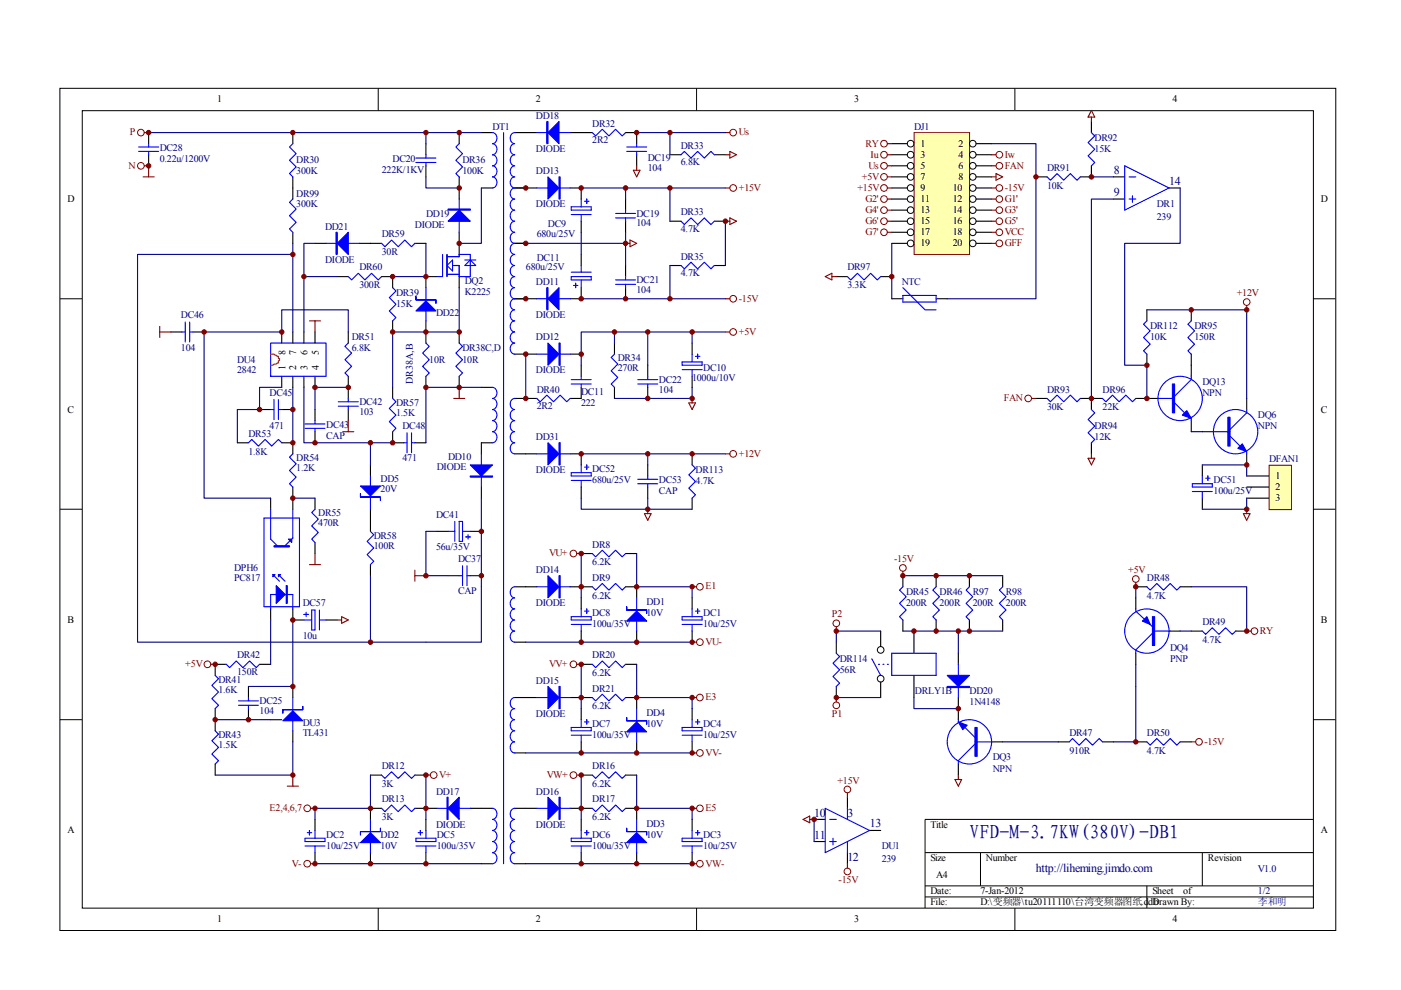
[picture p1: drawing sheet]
<svg xmlns="http://www.w3.org/2000/svg" width="297mm" height="210mm" viewBox="0 0 297 210" stroke-linecap="round" stroke-linejoin="round" font-family="sans-serif">
<g fill="none" stroke="#000" stroke-width=".21">
<path d="M12.7 18.7h270.5v178.6h-270.5zM80.2 18.7v4.7M147.7 18.7v4.7M215.2 18.7v4.7M17.4 23.5h261.1v169h-261.1zM12.7 63.3h4.7M278.4 63.3h4.7M12.7 108h4.7M278.4 108h4.7M12.7 152.6h4.7M278.4 152.6h4.7M278.4 173.7h-82.3v18.8"/>
<path d="M80.2 192.5v4.7M147.7 192.5v4.7M196.1 180.8h82.3M196.1 187.8h82.3M196.1 190.2h82.3M207.9 180.8v7M215.2 192.5v4.7M243.2 187.8v4.7M254.9 180.8v7"/>
</g>
<g fill="none" stroke="#000" stroke-width=".23">
<path d="M62.1 28.1v2.4M62.1 37.5v4.7M90.3 30.5v2.3M90.3 35.2v2.3M97.4 28.1v2.4M97.4 37.5v4.7M102.1 28.1h2.3M102.1 39.9h2.3M109.1 28.1h4.7M109.1 39.9h4.7M120.9 28.1h4.7M120.9 39.9h2.3v2.3"/>
<path d="M132.6 28.1h2.4v2.4M135 32.8v2.4M142 32.8h2.4M151.4 32.8h2.4M62.1 49.3v2.3M66.8 51.6h2.3M71.5 58.6h2.3M76.2 51.6h4.7M80.9 58.6h2.3v2.4M88 51.6h2.3M92.7 58.6h-2.4v2.4M97.4 49.3v4.6"/>
<path d="M97.4 58.6v2.4M109.1 51.6h2.4M123.2 46.9v2.4M123.2 53.9v2.4M132.6 42.2v2.4M132.6 46.9v2.4M132.6 56.3v2.3M142 56.3h2.4M142 46.9h2.4M151.4 56.3h2.4M151.4 46.9h2.4M36.2 70.4h2.4"/>
<path d="M40.9 70.4h2.4M59.7 70.4v2.3M59.7 79.8v2.3M62.1 70.4v2.3M62.1 79.8v2.3M64.4 70.4v2.3M64.4 79.8v2.3M66.8 70.4v2.3M66.8 79.8v2.3M73.8 70.4v2.3M73.8 79.8v4.7M83.2 68v2.4"/>
<path d="M90.3 68v4.7M90.3 79.8v2.3M97.4 70.4v2.3M97.4 79.8v2.3M109.1 63.3h4.7M109.1 75.1h4.7M120.9 75.1h2.3M123.2 61v2.3h-2.3M123.2 77.4v2.4M130.3 72.7v2.4M132.6 61v2.3M137.3 77.4v2.4"/>
<path d="M146.7 72.7v2.4M146.7 79.8v2.3M50.3 93.9h2.4M55 86.8h2.4M59.7 93.9h2.4v2.3M59.7 86.8h2.4M73.8 86.8v2.4M78.5 98.6v2.3M83.2 91.5v2.4h2.4M83.2 82.1v2.4M88 93.9h2.3M102.1 82.1h2.3"/>
<path d="M104.4 93.9h-2.3v2.3M111.5 84.5h2.3M123.2 82.1v2.4h-2.3M130.3 82.1v2.4M137.3 82.1v2.4M57.4 105.6v2.4M62.1 103.3v4.7M66.8 105.6v2.4M66.8 115v2.4M78.5 108v4.7M78.5 119.7v2.4M92.7 112.7h2.3"/>
<path d="M99.7 112.7h2.4M102.1 103.3v2.3M57.4 129.1v2.4M62.1 129.1v2.4M95 122.1h2.4M99.7 122.1h2.4M45.6 150.2v4.7M48 140.9h-2.4v2.3M52.7 145.5v2.4M52.7 150.2v2.4M55 140.9h2.4M57.4 152.6h2.3"/>
<path d="M62.1 145.5v2.4M62.1 154.9v2.4M45.6 162v2.3"/>
</g>
<g fill="none" stroke="#00f" stroke-width=".23">
<path d="M62.1 30.5l-.7 .7 1.4 1.4-1.4 1.4 1.4 1.4-1.4 1.4 .7 .7M88.2 33.5h4.2M88.2 34.5h4.2M90.3 32.8v.7M90.3 34.5v.7M97.4 30.5l-.7 .7 1.4 1.4-1.4 1.4 1.4 1.4-1.4 1.4 .7 .7M104.4 28.1a1.2 1.2 0 0 1 1 1.2 1.2 1.2 0 0 1-1 1.2 1.2 1.2 0 0 1 1 1.1 1.2 1.2 0 0 1-1 1.2 1.2 1.2 0 0 1 1 1.2 1.2 1.2 0 0 1-1 1.2 1.2 1.2 0 0 1 1 1.1 1.2 1.2 0 0 1-1 1.2 1.2 1.2 0 0 1 1 1.2 1.2 1.2 0 0 1-1 1.2M106.8 28.1v155M109.1 28.1a1.2 1.2 0 0 0-.9 1.2 1.2 1.2 0 0 0 .9 1.2 1.21 1.21 0 0 0-.9 1.1 1.21 1.21 0 0 0 .9 1.2 1.2 1.2 0 0 0-.9 1.2 1.2 1.2 0 0 0 .9 1.2 1.2 1.2 0 0 0-.9 1.1 1.2 1.2 0 0 0 .9 1.2 1.2 1.2 0 0 0-.9 1.2 1.2 1.2 0 0 0 .9 1.2 1.2 1.2 0 0 0-.9 1.1 1.2 1.2 0 0 0 .9 1.2 1.2 1.2 0 0 0-.9 1.2 1.2 1.2 0 0 0 .9 1.2 1.2 1.2 0 0 0-.9 1.1 1.2 1.2 0 0 0 .9 1.2 1.21 1.21 0 0 0-.9 1.2 1.21 1.21 0 0 0 .9 1.2 1.2 1.2 0 0 0-.9 1.1 1.2 1.2 0 0 0 .9 1.2 1.2 1.2 0 0 0-.9 1.2 1.2 1.2 0 0 0 .9 1.1 1.2 1.2 0 0 0-.9 1.2 1.2 1.2 0 0 0 .9 1.2 1.2 1.2 0 0 0-.9 1.2 1.2 1.2 0 0 0 .9 1.1 1.2 1.2 0 0 0-.9 1.2 1.2 1.2 0 0 0 .9 1.2 1.2 1.2 0 0 0-.9 1.2 1.2 1.2 0 0 0 .9 1.1 1.2 1.2 0 0 0-.9 1.2 1.2 1.2 0 0 0 .9 1.2M113.8 39.9h7.1M113.8 28.1h7.1M125.6 28.1l.7 .7 1.4-1.4 1.4 1.4 1.4-1.4 1.4 1.4 .7-.7"/>
<path d="M132.9 32.1h4.2M132.9 31.2h4.2M135 30.5v.7M135 32.1v.7M144.4 32.8l.7-.7 1.4 1.4 1.4-1.4 1.4 1.4 1.4-1.4 .7 .7M62.1 42.2l-.7 .7 1.4 1.4-1.4 1.4 1.4 1.4-1.4 1.4 .7 .8M69.1 51.6h7.1M73.8 58.6l.7 .7 1.5-1.4 1.4 1.4 1.4-1.4 1.4 1.4 .7-.7M80.9 51.6l.7 .7 1.4-1.4 1.4 1.4 1.4-1.4 1.4 1.4 .8-.7M93.8 53.9v4.7h-1.1M94.8 54.4h2.6v-.5h2.3v4.7h-2.3v-2.3h-1.5M94.8 53.9v4.7"/>
<path d="M94.8 58.2h2.6M94.8 56.3l1.1-1.2v2.4zM97.4 42.2v7.1M98.5 55.1h2.4M99.7 55.1l1.2 1.2h-2.4zM121.1 58.6h4.2v.7h-4.2zM121.1 43.9h4.2v.7h-4.2zM121.1 45.5h4.2M121.1 57.7h4.2M123.2 42.2v1.7M123.2 45.5v1.4M123.2 56.3v1.4"/>
<path d="M123.2 59.3v1.7M123.9 42.7h1M124.4 42.2v.9M130.5 59.3h4.2M130.5 46.2h4.2M130.5 45.3h4.2M132.6 44.6v.7M132.6 46.2v.7M132.6 58.6v.7M144.4 56.3l.7 .7 1.4-1.4 1.4 1.4 1.4-1.4 1.4 1.4 .7-.7M144.4 46.9l.7 .7 1.4-1.4 1.4 1.4 1.4-1.4 1.4 1.4 .7-.7M38.6 70.4h.7"/>
<path d="M39.3 68.3v4.2M40.2 70.4h.7M40.2 68.3v4.2M57.4 72.7h11.7v7.1h-11.7zM73.8 72.7l-.7 .7 1.4 1.5-1.4 1.4 1.4 1.4-1.4 1.4 .7 .7M83.2 61l.8 .7-1.5 1.4 1.5 1.4-1.5 1.4 1.5 1.4-.8 .7M90.3 72.7l.7 .7-1.4 1.5 1.4 1.4-1.4 1.4 1.4 1.4-.7 .7M90.3 61v7M97.4 72.7l.7 .7-1.4 1.5 1.4 1.4-1.4 1.4 1.4 1.4-.7 .7M109.1 65.7a1.2 1.2 0 0 0-.9 1.2 1.2 1.2 0 0 0 .9 1.1 1.2 1.2 0 0 0-.9 1.2 1.2 1.2 0 0 0 .9 1.2 1.2 1.2 0 0 0-.9 1.2 1.2 1.2 0 0 0 .9 1.1 1.2 1.2 0 0 0-.9 1.2 1.2 1.2 0 0 0 .9 1.2M113.8 63.3h7.1M113.8 75.1h7.1"/>
<path d="M121.6 60.5h.9M122.1 60.1v.9M123.2 79.8v.7M130.3 75.1l-.7 .7 1.4 1.4-1.4 1.4 1.4 1.4-1.4 1.4 .7 .7M130.5 60.3h4.2M132.6 60.3v.7M137.3 79.8v.7M144.6 76.7h4.3v.7h-4.3zM144.6 78.4h4.3M146.7 75.1v1.6M146.7 78.4v1.4M147.4 75.6h1"/>
<path d="M147.9 75.1v.9M52.7 93.9l.7-.7 1.4 1.4 1.4-1.4 1.4 1.4 1.4-1.4 .7 .7M57.4 86.8h.7M58.1 84.7v4.2M59 86.8h.7M59 84.7v4.2M62.1 96.2l-.7 .7 1.4 1.4-1.4 1.4 1.4 1.5-1.4 1.4 .7 .7M71.7 85.2h4.3M71.7 86.1h4.3M73.8 84.5v.7M73.8 86.1v.7M83.2 84.5l.8 .7-1.5 1.4 1.5 1.4-1.5 1.4 1.5 1.4-.8 .7"/>
<path d="M85.6 93.9h.7M86.3 91.8v4.2M87.2 93.9h.8M87.2 91.8v4.2M102.1 96.2v7.1M104.4 82.1a1.2 1.2 0 0 1 1 1.2 1.2 1.2 0 0 1-1 1.2 1.2 1.2 0 0 1 1 1.2 1.2 1.2 0 0 1-1 1.1 1.2 1.2 0 0 1 1 1.2 1.2 1.2 0 0 1-1 1.2 1.2 1.2 0 0 1 1 1.2 1.2 1.2 0 0 1-1 1.1 1.2 1.2 0 0 1 1 1.2 1.2 1.2 0 0 1-1 1.2M113.8 84.5l.7 .7 1.4-1.4 1.4 1.4 1.5-1.4 1.4 1.4 .7-.7M121.1 81.4h4.2M121.1 80.5h4.2M123.2 81.4v.7M135.2 81.4h4.3M135.2 80.5h4.3"/>
<path d="M137.3 81.4v.7M56 109.8h7.5v18.8h-7.5zM57.4 108v6.3l1.4 1.4M62.1 108v6.1l-1.7 1.6M66.8 108l-.7 .7 1.4 1.4-1.4 1.4 1.4 1.4-1.4 1.4 .7 .7M78.5 112.7l.8 .7-1.5 1.4 1.5 1.4-1.5 1.4 1.5 1.4-.8 .7M78.5 100.9v7.1M95 112.7h1.4M96.4 110.6v4.2M97.4 110.6h.7v4.2h-.7zM98.1 112.7h1.6M98.1 119.9v4.3"/>
<path d="M98.8 113.8h.9M99 119.9v4.3M99.2 113.4v.9M57.4 129.1v-3h4.7v3M57.9 121.8l1.4 1.4M59 121.8l1.4 1.4M97.4 122.1h.7M99 122.1h.7M45.6 143.2l.7 .7-1.4 1.4 1.4 1.4-1.4 1.4 1.4 1.4-.7 .7M45.6 154.9l.7 .7-1.4 1.5 1.4 1.4-1.4 1.4 1.4 1.4-.7 .7M48 140.9l.7 .7 1.4-1.5 1.4 1.5 1.4-1.5 1.4 1.5 .7-.7M50.6 148.6h4.2"/>
<path d="M50.6 149.5h4.2M52.7 147.9v.7M52.7 149.5v.7M62.1 147.9v7"/>
</g>
<path d="M57.4 75.1h.7l.5 .2 .2 .3h.2v.4h.3v.5h-.3v.5l-.4 .2h-.5l-.2 .2h-.5" fill="none" stroke="#f00" stroke-width=".23"/>
<g fill="#00f" stroke="#00f" stroke-width=".23">
<path d="M71.5 51.6l2.3-2.3v4.6z"/>
<path d="M95 46.9l2.4-2.3 2.3 2.3z"/>
<path d="M88.2 65.9l2.1-2.1 2.1 2.1z"/>
<path d="M58.6 124.2l1.8 1.9-1.8 1.8z"/>
<path d="M57.9 121.8h.4l-.4 .5z"/>
<path d="M59 121.8h.5l-.5 .5z"/>
<path d="M61.1 114.3h.7v.7z"/>
<path d="M76.4 103h4.3l-2.2 2.1z"/>
<path d="M99.7 98.6h4.7l-2.3 2.3z"/>
<path d="M60 152.8l2.1-2.1 2.1 2.1z"/>
<path d="M116.2 37.5l2.3 2.4-2.3 2.3z"/>
<path d="M116.2 63.3l2.3-2.3v4.7z"/>
<path d="M116.2 72.7l2.3 2.4-2.3 2.3z"/>
<path d="M116.2 28.1l2.3-2.3v4.7z"/>
<path d="M71.3 49.3h.2v4.6h-.2z" fill-rule="evenodd"/>
<path d="M95 44.3h4.7v.3h-4.7z" fill-rule="evenodd"/>
<path d="M88.2 62.9v.7h4.2v.7v-.7h-4.2z" fill-rule="evenodd"/>
<path d="M60.7 124.2h.2v3.7h-.2z" fill-rule="evenodd"/>
<path d="M58.1 115.7h3.3v.3h-3.3z" fill-rule="evenodd"/>
<path d="M76.4 104.7v.7h4.3v.7v-.7h-4.3z" fill-rule="evenodd"/>
<path d="M99.7 100.9h4.7v.3h-4.7z" fill-rule="evenodd"/>
<path d="M60 150.5v.7v-.7h4.2v-.7v.7z" fill-rule="evenodd"/>
<path d="M118.5 37.5h.3v4.7h-.3z" fill-rule="evenodd"/>
<path d="M115.9 61h.3v4.7h-.3z" fill-rule="evenodd"/>
<path d="M118.5 72.7h.3v4.7h-.3z" fill-rule="evenodd"/>
<path d="M115.9 25.8h.3v4.7h-.3z" fill-rule="evenodd"/>
</g>
<g fill="none" stroke="#800000" stroke-width=".21">
<circle cx="29.9" cy="35.2" r=".71"/>
<circle cx="29.9" cy="28.1" r=".7"/>
<circle cx="155.4" cy="39.9" r=".71"/>
<circle cx="155.4" cy="28.1" r=".71"/>
<circle cx="155.4" cy="63.3" r=".71"/>
<circle cx="155.4" cy="70.4" r=".71"/>
<circle cx="44" cy="140.8" r=".71"/>
</g>
<g fill="none" stroke="#800000" stroke-width=".23">
<path d="M30.3 37.5h2.4M30.6 28.1h.9M30.6 35.2h.9v2.3M134.3 36.1h1.4l-.7 1.4zM135 35.2v.9M153.8 28.1h.9M153.8 39.9h.9M153.8 32.8h.9M154.7 32.1l1.5 .7-1.5 .7zM132.6 51.6h1M133.6 50.9l1.4 .7-1.4 .7zM153.8 46.9h.9"/>
<path d="M154.7 46.2l1.5 .7-1.5 .7zM33.9 69.2v2.4M33.9 70.4h2.3M65.6 68h2.4M66.8 68v2.4M153.8 70.4h.9M153.8 63.3h.9M72.7 91.5h2.3M73.8 89.2v2.3M96.2 84.5h2.3M97.4 82.1v2.4M146 85.4h1.4l-.7 1.4z"/>
<path d="M146.7 84.5v.9M65.6 119.7h2.4M66.8 117.4v2.3M88 120.9v2.3M88 122.1h2.3M44.7 140.9h.9M60.9 166.7h2.4M62.1 164.3v2.4"/>
</g>
<g fill="none" stroke="#000080" stroke-width=".23">
<path d="M31.5 28.1h70.6M90.3 37.5v2.4h7.1M90.3 28.1v2.4M102.1 39.9v11.7h-4.7M123.2 39.9h30.6M132.6 39.9v2.3M135 28.1h18.8M142 28.1v4.7M142 39.9v7M62.1 53.9h-32.9v82.3h61.1M62.1 51.6v18.8M64.4 58.6h7.1"/>
<path d="M66.8 51.6h-2.4v18.8M90.3 51.6v7h-7.1M123.2 49.3v4.6M132.6 49.3v2.3h-21.1M132.6 51.6v4.7M142 56.3v7h-18.8M153.8 46.9v9.4M73.8 70.4v-4.7h-14.1v4.7h-16.4v35.2h14.1M97.4 61v9.4h-14.2v11.7M130.3 70.4v2.3M137.3 70.4v7M142 63.3h11.8"/>
<path d="M153.8 70.4h-30.6v4.7M59.7 82.1h-4.7v4.7h-4.7M62.1 82.1v11.8M64.4 82.1v11.8h18.8M66.8 82.1h7M78.5 93.9v4.7M102.1 82.1h-11.8v11.8M62.1 105.6h4.7M92.7 112.7h-2.4v9.4h4.7M102.1 105.6v18.8M57.4 131.5v9.4M62.1 131.5v14h-9.4"/>
<path d="M78.5 122.1v14.1M45.6 152.6h11.8M62.1 157.3v7h-16.5"/>
</g>
<g fill="#800000" stroke="#800000" stroke-width=".21">
<circle cx="62.1" cy="28.1" r=".47"/>
<circle cx="97.4" cy="51.6" r=".47"/>
<circle cx="90.3" cy="28.1" r=".47"/>
<circle cx="64.4" cy="58.6" r=".47"/>
<circle cx="90.3" cy="58.6" r=".47"/>
<circle cx="83.2" cy="58.6" r=".47"/>
<circle cx="90.3" cy="70.4" r=".47"/>
<circle cx="97.4" cy="70.4" r=".47"/>
<circle cx="62.1" cy="86.8" r=".47"/>
<circle cx="55" cy="86.8" r=".47"/>
<circle cx="62.1" cy="93.9" r=".47"/>
<circle cx="73.8" cy="82.1" r=".47"/>
<circle cx="59.7" cy="70.4" r=".47"/>
<circle cx="83.2" cy="70.4" r=".47"/>
<circle cx="83.2" cy="93.9" r=".47"/>
<circle cx="78.5" cy="93.9" r=".47"/>
<circle cx="102.1" cy="112.7" r=".47"/>
<circle cx="102.1" cy="122.1" r=".47"/>
<circle cx="90.3" cy="82.1" r=".47"/>
<circle cx="97.4" cy="82.1" r=".47"/>
<circle cx="62.1" cy="105.6" r=".47"/>
<circle cx="62.1" cy="53.9" r=".47"/>
<circle cx="78.5" cy="136.2" r=".47"/>
<circle cx="45.6" cy="140.8" r=".47"/>
<circle cx="62.1" cy="145.5" r=".47"/>
<circle cx="45.6" cy="152.6" r=".47"/>
<circle cx="52.7" cy="152.6" r=".47"/>
<circle cx="62.1" cy="164.3" r=".47"/>
<circle cx="111.5" cy="39.9" r=".47"/>
<circle cx="111.5" cy="63.3" r=".47"/>
<circle cx="135" cy="28.1" r=".47"/>
<circle cx="142" cy="28.1" r=".47"/>
<circle cx="130.3" cy="70.4" r=".47"/>
<circle cx="137.3" cy="70.4" r=".47"/>
<circle cx="123.2" cy="63.3" r=".47"/>
<circle cx="132.6" cy="63.3" r=".47"/>
<circle cx="123.2" cy="39.9" r=".47"/>
<circle cx="142" cy="39.9" r=".47"/>
<circle cx="142" cy="63.3" r=".47"/>
<circle cx="111.5" cy="51.6" r=".47"/>
<circle cx="132.6" cy="39.9" r=".47"/>
<circle cx="132.6" cy="51.6" r=".47"/>
<circle cx="153.8" cy="46.9" r=".47"/>
</g>
<path d="M193.9 28.2h11.7v25.7h-11.7z" fill="#ffffb0"/>
<g fill="none" stroke="#800000" stroke-width=".21">
<path d="M193.8 28.1h11.8v25.8h-11.8z"/>
<circle cx="187.4" cy="35.2" r=".71"/>
<circle cx="187.4" cy="32.8" r=".71"/>
<circle cx="187.4" cy="30.5" r=".7"/>
<circle cx="187.4" cy="37.5" r=".7"/>
<circle cx="187.4" cy="39.9" r=".7"/>
<circle cx="211.9" cy="32.8" r=".71"/>
<circle cx="211.9" cy="35.2" r=".71"/>
<circle cx="211.9" cy="39.9" r=".7"/>
<circle cx="187.4" cy="49.2" r=".71"/>
<circle cx="187.4" cy="44.6" r=".7"/>
<circle cx="187.4" cy="46.9" r=".7"/>
<circle cx="187.4" cy="42.2" r=".7"/>
<circle cx="211.9" cy="49.2" r=".71"/>
<circle cx="211.9" cy="51.6" r=".71"/>
<circle cx="211.9" cy="44.6" r=".7"/>
<circle cx="211.9" cy="46.9" r=".7"/>
<circle cx="211.9" cy="42.2" r=".7"/>
<circle cx="155.4" cy="96.2" r=".71"/>
<circle cx="121.6" cy="117.4" r=".7"/>
<circle cx="148.4" cy="124.4" r=".7"/>
<circle cx="148.4" cy="136.2" r=".7"/>
<circle cx="177.3" cy="132.2" r=".71"/>
<circle cx="191.4" cy="120.4" r=".71"/>
<circle cx="240.8" cy="122.8" r=".7"/>
<circle cx="266" cy="133.8" r=".7"/>
<circle cx="121.6" cy="140.8" r=".71"/>
<circle cx="148.4" cy="159.6" r=".71"/>
<circle cx="148.4" cy="147.9" r=".7"/>
<circle cx="177.3" cy="149.5" r=".7"/>
<circle cx="254.2" cy="157.3" r=".71"/>
<circle cx="65.1" cy="171.4" r=".7"/>
<circle cx="92" cy="164.3" r=".71"/>
<circle cx="121.6" cy="164.3" r=".7"/>
<circle cx="148.4" cy="171.4" r=".7"/>
<circle cx="179.7" cy="167.4" r=".71"/>
<circle cx="65.1" cy="183.1" r=".7"/>
<circle cx="148.4" cy="183.1" r=".7"/>
<circle cx="179.7" cy="184.8" r=".71"/>
</g>
<g fill="none" stroke="#000" stroke-width=".21">
<circle cx="193.1" cy="35.2" r=".71"/>
<circle cx="193.1" cy="32.8" r=".71"/>
<circle cx="193.1" cy="39.9" r=".71"/>
<circle cx="193.1" cy="30.5" r=".71"/>
<circle cx="193.1" cy="37.5" r=".71"/>
<circle cx="206.2" cy="35.2" r=".71"/>
<circle cx="206.2" cy="32.8" r=".71"/>
<circle cx="206.2" cy="30.5" r=".71"/>
<circle cx="206.2" cy="39.9" r=".71"/>
<circle cx="206.2" cy="37.5" r=".71"/>
<circle cx="193.1" cy="49.2" r=".71"/>
<circle cx="193.1" cy="51.6" r=".71"/>
<circle cx="193.1" cy="44.6" r=".71"/>
<circle cx="193.1" cy="46.9" r=".71"/>
<circle cx="193.1" cy="42.2" r=".71"/>
<circle cx="206.2" cy="49.2" r=".71"/>
<circle cx="206.2" cy="51.6" r=".71"/>
<circle cx="206.2" cy="44.6" r=".71"/>
<circle cx="206.2" cy="46.9" r=".71"/>
<circle cx="206.2" cy="42.2" r=".71"/>
<circle cx="186.7" cy="137.8" r=".71"/>
<circle cx="186.7" cy="143.9" r=".71"/>
</g>
<g fill="none" stroke="#000" stroke-width=".23">
<path d="M31.5 28.1v2.4M31.5 32.8v2.4M189.1 30.5h3.3M189.1 32.8h3.3M189.1 35.2h3.3M189.1 37.5h3.3M189.1 39.9h3.3M206.9 30.5h3.3M206.9 32.8h3.3M206.9 35.2h3.3M206.9 37.5h3.3M206.9 39.9h3.3"/>
<path d="M219.6 37.5h2.4M231.4 35.2v2.3h-2.4M231.4 25.8v2.3M236.1 37.5h2.4M247.9 39.9h2.3M177.3 58.6h2.4M186.7 58.6h2.4M189.1 42.2h3.3M189.1 44.6h3.3M189.1 46.9h3.3M189.1 49.3h3.3M189.1 51.6h3.3"/>
<path d="M206.9 42.2h3.3M206.9 44.6h3.3M206.9 46.9h3.3M206.9 49.3h3.3M206.9 51.6h3.3M236.1 42.2h2.4M189.1 63.3h2.3M198.5 63.3h2.3M109.1 96.2h4.7M109.1 84.5h2.4M120.9 96.2h2.3v2.4M123.2 117.4h2.4"/>
<path d="M123.2 103.3v2.3M132.6 117.4h2.4M62.1 131.5h2.3M69.1 131.5h2.4M109.1 124.4h4.7M109.1 136.2h2.4M120.9 124.4h4.7M123.2 126.8v2.3M123.2 133.8v2.4M132.6 124.4h2.4v2.4M135 133.8v2.4M146.7 126.8v2.3"/>
<path d="M146.7 133.8v2.4M177.3 136.2v2.3M186.7 133.8v3.3M191.4 122.1v2.3M191.4 131.5v2.3M193.8 133.8v4.7M198.5 122.1v2.3M198.5 131.5v2.3M203.2 138.5v2.4M205.5 122.1v2.3M205.5 131.5v2.3M212.6 122.1v2.3"/>
<path d="M212.6 131.5v2.3M240.8 124.4h2.4M240.8 126.8v2.3M240.8 138.5v2.4M247.9 133.8h2.3M250.2 124.4h2.4M252.6 133.8h2.3M262 133.8h2.3M109.1 159.6h2.4M109.1 147.9h4.7M120.9 147.9h4.7M123.2 150.2v2.4"/>
<path d="M123.2 157.3v2.3M123.2 140.9h2.4M132.6 147.9h2.4v2.3M132.6 140.9h2.4M135 157.3v2.3M146.7 150.2v2.4M146.7 157.3v2.3M177.3 145.5v2.4M186.7 144.6v3.3M193.8 143.2v4.7M203.2 147.9v4.7M210.2 157.3h2.4"/>
<path d="M224.3 157.3h2.4M233.8 157.3h2.3M240.8 157.3h2.4M250.2 157.3h2.4M66.8 173.7v2.4M78.5 164.3h2.4M80.9 171.4h-2.4v2.3M88 171.4h4.7M88 164.3h2.3M90.3 173.7v2.4M99.7 171.4h4.7M109.1 171.4h4.7"/>
<path d="M120.9 171.4h4.7M123.2 173.7v2.4M123.2 164.3h2.4M132.6 171.4h2.4v2.3M132.6 164.3h2.4M146.7 173.7v2.4M172.6 173.7h2.4M172.6 178.4h2.4M179.7 169v2.4M184.4 176.1h2.3M203.2 162v2.3M66.8 180.8v2.3"/>
<path d="M78.5 180.8v2.3M90.3 180.8v2.3M102.1 183.1h2.3M109.1 183.1h2.4M123.2 180.8v2.3M135 180.8v2.3M146.7 180.8v2.3M179.7 180.8v2.3"/>
</g>
<g fill="none" stroke="#800000" stroke-width=".23">
<path d="M188.1 37.5h1M188.1 39.9h1M188.1 35.2h1M188.1 32.8h1M188.1 30.5h1M210.2 37.5h1M210.2 39.9h1M210.2 35.2h1M210.2 32.8h1M211.2 36.8l1.4 .7-1.4 .7zM231.4 23.4l.7 1.4h-1.4zM231.4 24.8v1"/>
<path d="M175 58.6l1.4-.7v1.4zM176.4 58.6h.9M188.1 49.3h1M188.1 46.9h1M188.1 44.6h1M188.1 42.2h1M210.2 49.3h1M210.2 46.9h1M210.2 44.6h1M210.2 42.2h1M210.2 51.6h1M153.8 96.2h.9"/>
<path d="M122.3 117.4h.9M136.6 108.9h1.4l-.7 1.4zM137.3 108v.9M71.5 131.5h.9M72.4 130.8l1.4 .7-1.4 .7zM146.7 136.2h1M146.7 124.4h1M177.3 132.9v.9M191.4 121.1v1M240.8 123.5v.9M264.3 133.8h1M122.3 140.9h.9"/>
<path d="M146.7 159.6h1M146.7 147.9h1M177.3 147.9v.9M252.6 157.3h.9M65.8 171.4h1M90.3 164.3h.9M122.3 164.3h.9M146.7 171.4h1M170.3 173.7l1.4-.7v1.4zM171.7 173.7h.9M179.7 168.1v.9M202.5 165.3h1.4l-.7 1.4z"/>
<path d="M203.2 164.3v1M65.8 183.1h1M146.7 183.1h1M179.7 183.1v1"/>
</g>
<g fill="none" stroke="#00f" stroke-width=".23">
<path d="M29.4 32.1h4.2M29.4 31.2h4.2M31.5 30.5v.7M31.5 32.1v.7M222 37.5l.7 .7 1.4-1.4 1.4 1.4 1.4-1.4 1.4 1.4 .7-.7M231.4 28.1l.7 .7-1.4 1.4 1.4 1.4-1.4 1.4 1.4 1.5-.7 .7M238.5 35.2l9.4 4.7-9.4 4.7zM239.4 37.5h1.4M179.7 58.6l.7 .7 1.4-1.4 1.4 1.4 1.4-1.4 1.4 1.4 .7-.7M239.4 42.2h1.4M240.1 41.5v1.4M191.4 61l4.7 4.7h2.4"/>
<path d="M191.4 62.6h7.1v1.4h-7.1zM109.1 84.5a1.2 1.2 0 0 0-.9 1.2 1.2 1.2 0 0 0 .9 1.1 1.2 1.2 0 0 0-.9 1.2 1.2 1.2 0 0 0 .9 1.2 1.2 1.2 0 0 0-.9 1.2 1.2 1.2 0 0 0 .9 1.1 1.2 1.2 0 0 0-.9 1.2 1.2 1.2 0 0 0 .9 1.2 1.2 1.2 0 0 0-.9 1.2 1.2 1.2 0 0 0 .9 1.1M113.8 96.2h7.1M123.2 98.6v1.6M123.9 99h1M124.4 98.6v.9M121.1 100.2h4.2v.7h-4.2zM121.1 101.9h4.2M123.2 101.9v1.4M125.6 117.4l.7 .7 1.4-1.4 1.4 1.4 1.4-1.4 1.4 1.4 .7-.7M64.4 130.3h1M64.4 131.5h1.7"/>
<path d="M64.9 129.8v1M66.1 129.3h.7v4.3h-.7zM67.7 131.5h1.4M67.7 129.3v4.3M109.1 126.8a1.2 1.2 0 0 0-.9 1.1 1.2 1.2 0 0 0 .9 1.2 1.2 1.2 0 0 0-.9 1.2 1.2 1.2 0 0 0 .9 1.2 1.2 1.2 0 0 0-.9 1.1 1.2 1.2 0 0 0 .9 1.2 1.2 1.2 0 0 0-.9 1.2 1.2 1.2 0 0 0 .9 1.2M109.1 124.4a1.2 1.2 0 0 0-.9 1.2 1.2 1.2 0 0 0 .9 1.2M113.8 124.4h7.1M121.1 130.8h4.2v.7h-4.2zM121.1 132.4h4.2M123.2 129.1v1.7M123.2 132.4v1.4M123.9 129.6h1"/>
<path d="M124.4 129.1v.9M125.6 124.4l.7 .7 1.4-1.4 1.4 1.4 1.4-1.4 1.4 1.4 .7-.7M135 126.8v7M144.6 130.8h4.3v.7h-4.3zM144.6 132.4h4.3M146.7 129.1v1.7M146.7 132.4v1.4M147.4 129.6h1M147.9 129.1v.9M177.3 138.5l.7 .7-1.4 1.4 1.4 1.4-1.4 1.4 1.4 1.4-.7 .7M184.8 139.7l1.9 3.5M189.1 138.5h9.4v4.7h-9.4z"/>
<path d="M191.4 124.4l-.7 .7 1.4 1.4-1.4 1.4 1.4 1.4-1.4 1.5 .7 .7M198.5 124.4l-.7 .7 1.4 1.4-1.4 1.4 1.4 1.4-1.4 1.5 .7 .7M205.5 124.4l-.7 .7 1.4 1.4-1.4 1.4 1.4 1.4-1.4 1.5 .7 .7M212.6 124.4l-.7 .7 1.4 1.4-1.4 1.4 1.4 1.4-1.4 1.5 .7 .7M240.8 129.1v.5l3.5 3.3M243.2 124.4l.7 .7 1.4-1.4 1.4 1.4 1.4-1.4 1.4 1.4 .7-.7M244.3 134.3l-3.5 3.5v.7M244.8 133.8h3.3M254.9 133.8l.7 .7 1.4-1.4 1.4 1.4 1.5-1.4 1.4 1.4 .7-.7M109.1 147.9a1.2 1.2 0 0 0-.9 1.2 1.2 1.2 0 0 0 .9 1.1 1.2 1.2 0 0 0-.9 1.2 1.2 1.2 0 0 0 .9 1.2 1.2 1.2 0 0 0-.9 1.2 1.2 1.2 0 0 0 .9 1.1 1.21 1.21 0 0 0-.9 1.2 1.21 1.21 0 0 0 .9 1.2 1.2 1.2 0 0 0-.9 1.2 1.2 1.2 0 0 0 .9 1.1M113.8 147.9h7.1M121.1 154.2h4.2v.7h-4.2z"/>
<path d="M121.1 155.9h4.2M123.2 152.6v1.6M123.2 155.9v1.4M123.9 153.1h1M124.4 152.6v.9M125.6 140.9l.7 .7 1.4-1.5 1.4 1.5 1.4-1.5 1.4 1.5 .7-.7M125.6 147.9l.7 .7 1.4-1.4 1.4 1.4 1.4-1.4 1.4 1.4 .7-.7M135 150.2v7.1M144.6 154.2h4.3v.7h-4.3zM144.6 155.9h4.3M146.7 152.6v1.6M146.7 155.9v1.4"/>
<path d="M147.4 153.1h1M147.9 152.6v.9M186.3 140.9h.2M187.2 140.9h.2M188.1 140.9h.3M203.2 140.9v7M203.2 152.6v.5M204.6 154.2l2.1 2.2M206.7 157.8l-3.5 3.5v.7M206.7 157.3h3.5M226.7 157.3l.7-.7 1.4 1.4 1.4-1.4 1.4 1.4 1.4-1.4 .8 .7M243.2 157.3l.7 .7 1.4-1.4 1.4 1.4 1.4-1.4 1.4 1.4 .7-.7"/>
<path d="M64.7 179.4h4.2M64.7 177.7h4.2v.7h-4.2zM65.1 176.5h1M65.6 176.1v.9M66.8 176.1v1.6M66.8 179.4v1.4M78.5 173.7v7.1M80.9 164.3l.7 .7 1.4-1.4 1.4 1.4 1.4-1.4 1.4 1.4 .8-.7M80.9 171.4l.7 .7 1.4-1.4 1.4 1.4 1.4-1.4 1.4 1.4 .8-.7M88.2 179.4h4.2M88.2 177.7h4.2v.7h-4.2zM88.7 176.5h.9"/>
<path d="M89.1 176.1v.9M90.3 176.1v1.6M90.3 179.4v1.4M92.7 171.4h7M104.4 171.4a1.21 1.21 0 0 1 1 1.2 1.21 1.21 0 0 1-1 1.1 1.2 1.2 0 0 1 1 1.2 1.2 1.2 0 0 1-1 1.2 1.2 1.2 0 0 1 1 1.2 1.2 1.2 0 0 1-1 1.1 1.2 1.2 0 0 1 1 1.2 1.2 1.2 0 0 1-1 1.2 1.2 1.2 0 0 1 1 1.2 1.2 1.2 0 0 1-1 1.1M109.1 171.4a1.21 1.21 0 0 0-.9 1.2 1.21 1.21 0 0 0 .9 1.1 1.2 1.2 0 0 0-.9 1.2 1.2 1.2 0 0 0 .9 1.2 1.2 1.2 0 0 0-.9 1.2 1.2 1.2 0 0 0 .9 1.1 1.2 1.2 0 0 0-.9 1.2 1.2 1.2 0 0 0 .9 1.2 1.2 1.2 0 0 0-.9 1.2 1.2 1.2 0 0 0 .9 1.1M113.8 171.4h7.1M121.1 177.7h4.2v.7h-4.2zM121.1 179.4h4.2M123.2 176.1v1.6M123.2 179.4v1.4M123.9 176.5h1"/>
<path d="M124.4 176.1v.9M125.6 164.3l.7 .7 1.4-1.4 1.4 1.4 1.4-1.4 1.4 1.4 .7-.7M125.6 171.4l.7 .7 1.4-1.4 1.4 1.4 1.4-1.4 1.4 1.4 .7-.7M135 173.7v7.1M144.6 177.7h4.3v.7h-4.3zM144.6 179.4h4.3M146.7 176.1v1.6M146.7 179.4v1.4M147.4 176.5h1M147.9 176.1v.9M175 171.4l9.4 4.7-9.4 4.7zM175.9 178.4h1.4"/>
<path d="M175.9 173.7h1.4M176.6 177.7v1.4M179.7 171.4v2.3M179.7 178.4v2.4"/>
<circle cx="243.2" cy="133.8" r="4.7"/>
<circle cx="205.5" cy="157.3" r="4.7"/>
</g>
<g fill="#00f" stroke="#00f" stroke-width=".23">
<path d="M203.2 153.1l1.9 .7-1 .9z"/>
<path d="M200.8 143.2h4.7l-2.3 2.3z"/>
<path d="M243.2 130.8l.7 1.6-1.7-.7z"/>
<path d="M116.2 122.1l2.3 2.3-2.3 2.4z"/>
<path d="M132.9 131.7l2.1-2.1 2.1 2.1z"/>
<path d="M116.2 145.5l2.3 2.4-2.3 2.3z"/>
<path d="M132.9 155.2l2.1-2.1 2.1 2.1z"/>
<path d="M116.2 169l2.3 2.4-2.3 2.3z"/>
<path d="M132.9 178.7l2.1-2.2 2.1 2.2z"/>
<path d="M95 171.4l2.4-2.4v4.7z"/>
<path d="M78.5 176.5l2.2 2.2h-4.3z"/>
<path d="M116.2 93.9l2.3 2.3-2.3 2.4z"/>
<path d="M206.7 154.2h.5v6.1h-.5z" fill-rule="evenodd"/>
<path d="M200.8 145.5h4.7v.3h-4.7z" fill-rule="evenodd"/>
<path d="M244.3 130.8h.5v6.1h-.5z" fill-rule="evenodd"/>
<path d="M118.5 122.1h.3v4.7h-.3z" fill-rule="evenodd"/>
<path d="M132.9 128.6v.7h4.2v.7v-.7h-4.2z" fill-rule="evenodd"/>
<path d="M118.5 145.5h.3v4.7h-.3z" fill-rule="evenodd"/>
<path d="M132.9 152.1v.7h4.2v.7v-.7h-4.2z" fill-rule="evenodd"/>
<path d="M118.5 169h.3v4.7h-.3z" fill-rule="evenodd"/>
<path d="M132.9 175.6v.7h4.2v.7v-.7h-4.2z" fill-rule="evenodd"/>
<path d="M94.8 169h.2v4.7h-.2z" fill-rule="evenodd"/>
<path d="M76.4 176.3v.7v-.7h4.3v-.7v.7z" fill-rule="evenodd"/>
<path d="M118.5 93.9h.3v4.7h-.3z" fill-rule="evenodd"/>
</g>
<g fill="none" stroke="#000080" stroke-width=".23">
<path d="M210.2 30.5h9.4v32.8h-18.8M231.4 37.5h4.7M189.1 51.6v11.7M111.5 75.1v9.4M123.2 75.1v2.3M146.7 70.4v2.3M123.2 96.2h30.6M146.7 82.1v2.4h-16.4M123.2 117.4v9.4M135 117.4v7h11.7v2.4M111.5 136.2h35.2M186.7 133.8h-9.4v2.4"/>
<path d="M191.4 133.8h11.8v4.7M191.4 122.1h21.2M203.2 133.8h9.4M240.8 124.4v2.4M250.2 133.8h2.4M252.6 124.4h11.7v9.4M111.5 159.6h35.2M123.2 140.9v9.3M135 140.9v7h11.7v2.3M177.3 147.9h9.4M193.8 147.9v2.3h9.4M212.6 157.3h11.7"/>
<path d="M240.8 140.9v16.4h-4.7M78.5 164.3v7.1h-11.7v2.3M90.3 164.3v9.4M123.2 164.3v9.4M135 164.3v7.1h11.7v2.3M172.6 173.7v4.7M66.8 183.1h35.3M111.5 183.1h35.2"/>
</g>
<g fill="#800000" stroke="#800000" stroke-width=".21">
<circle cx="146.7" cy="84.5" r=".47"/>
<circle cx="137.3" cy="84.5" r=".47"/>
<circle cx="146.7" cy="70.4" r=".47"/>
<circle cx="123.2" cy="75.1" r=".47"/>
<circle cx="111.5" cy="75.1" r=".47"/>
<circle cx="31.5" cy="28.1" r=".47"/>
<circle cx="97.4" cy="39.9" r=".47"/>
<circle cx="97.4" cy="28.1" r=".47"/>
<circle cx="62.1" cy="131.5" r=".47"/>
<circle cx="189.1" cy="58.6" r=".47"/>
<circle cx="90.3" cy="171.4" r=".47"/>
<circle cx="90.3" cy="164.3" r=".47"/>
<circle cx="78.5" cy="171.4" r=".47"/>
<circle cx="90.3" cy="183.1" r=".47"/>
<circle cx="66.8" cy="183.1" r=".47"/>
<circle cx="78.5" cy="183.1" r=".47"/>
<circle cx="66.8" cy="171.4" r=".47"/>
<circle cx="123.2" cy="124.4" r=".47"/>
<circle cx="123.2" cy="117.4" r=".47"/>
<circle cx="135" cy="124.4" r=".47"/>
<circle cx="123.2" cy="136.2" r=".47"/>
<circle cx="146.7" cy="136.2" r=".47"/>
<circle cx="135" cy="136.2" r=".47"/>
<circle cx="146.7" cy="124.4" r=".47"/>
<circle cx="123.2" cy="147.9" r=".47"/>
<circle cx="123.2" cy="140.8" r=".47"/>
<circle cx="135" cy="147.9" r=".47"/>
<circle cx="123.2" cy="159.6" r=".47"/>
<circle cx="146.7" cy="159.6" r=".47"/>
<circle cx="135" cy="159.6" r=".47"/>
<circle cx="146.7" cy="147.9" r=".47"/>
<circle cx="123.2" cy="171.4" r=".47"/>
<circle cx="123.2" cy="164.3" r=".47"/>
<circle cx="135" cy="171.4" r=".47"/>
<circle cx="123.2" cy="183.1" r=".47"/>
<circle cx="146.7" cy="183.1" r=".47"/>
<circle cx="135" cy="183.1" r=".47"/>
<circle cx="146.7" cy="171.4" r=".47"/>
<circle cx="111.5" cy="84.5" r=".47"/>
<circle cx="123.2" cy="96.2" r=".47"/>
<circle cx="219.6" cy="37.5" r=".47"/>
<circle cx="231.4" cy="37.5" r=".47"/>
<circle cx="172.6" cy="173.7" r=".47"/>
<circle cx="203.2" cy="150.2" r=".47"/>
<circle cx="193.8" cy="133.8" r=".47"/>
<circle cx="198.5" cy="133.8" r=".47"/>
<circle cx="198.5" cy="122.1" r=".47"/>
<circle cx="191.4" cy="122.1" r=".47"/>
<circle cx="264.3" cy="133.8" r=".47"/>
<circle cx="240.8" cy="124.4" r=".47"/>
<circle cx="240.8" cy="157.3" r=".47"/>
<circle cx="203.2" cy="133.8" r=".47"/>
<circle cx="177.3" cy="147.9" r=".47"/>
<circle cx="177.3" cy="133.8" r=".47"/>
<circle cx="205.5" cy="133.8" r=".47"/>
<circle cx="205.5" cy="122.1" r=".47"/>
</g>
<path d="M269.2 98.7h4.6v9.3h-4.6z" fill="#ffffb0"/>
<g fill="none" stroke="#800000" stroke-width=".21">
<path d="M269.1 98.7h4.7v9.3h-4.7z"/>
<circle cx="264.3" cy="64" r=".7"/>
<circle cx="218" cy="84.5" r=".71"/>
</g>
<g fill="none" stroke="#000" stroke-width=".23">
<path d="M243.2 65.7v2.3M243.2 75.1v2.3M252.6 65.7v2.3M252.6 75.1v4.7M66.8 86.8v2.4M66.8 91.5v2.4M137.3 98.6v2.3M146.7 96.2v2.4M219.6 84.5h2.4M229 84.5h4.8M231.4 84.5v2.3M231.4 93.9v2.3"/>
<path d="M240.8 84.5h4.7M252.6 89.2v2.3M254.9 91.5h2.4M254.9 98.6v2.3M264.3 84.5v2.3M264.3 96.2v2.4M137.3 103.3v2.3M146.7 105.6v2.4M254.9 105.6v2.4M264.3 100.9h4.7M264.3 103.3h4.7M264.3 105.6h4.7"/>
</g>
<g fill="none" stroke="#00f" stroke-width=".23">
<path d="M243.2 68l-.7 .7 1.4 1.5-1.4 1.4 1.4 1.4-1.4 1.4 .7 .7M252.6 79.8v.7l-3.6 3.5M252.6 68l-.7 .7 1.4 1.5-1.4 1.4 1.4 1.4-1.4 1.4 .7 .7M64.7 89.9h4.2M64.7 90.8h4.2M66.8 89.2v.7M66.8 90.8v.7M146.7 98.6l.7 .7-1.4 1.4 1.4 1.4-1.4 1.4 1.4 1.4-.7 .7M222 84.5l.7 .7 1.4-1.4 1.4 1.4 1.4-1.4 1.4 1.4 .7-.7M231.4 86.8l.7 .7-1.4 1.4 1.4 1.5-1.4 1.4 1.4 1.4-.7 .7M233.8 84.5l.7 .7 1.4-1.4 1.4 1.4 1.4-1.4 1.4 1.4 .7-.7M245.5 84.5h3.5"/>
<path d="M249 85.4l2.2 2.1M252.6 88.7v.5M257.3 91.5h3.5M260.8 92.5l2.1 2.1M264.3 86.8v.7l-3.5 3.6M264.3 95.8v.4M135.2 102.6h4.3M135.2 101.6h4.3M137.3 100.9v.7M137.3 102.6v.7M252.8 102.6h4.2v.7h-4.2zM252.8 104.2h4.2"/>
<path d="M254.9 100.9v1.7M254.9 104.2v1.4M255.6 101.4h1M256.1 100.9v1"/>
<circle cx="250.2" cy="84.5" r="4.7"/>
<circle cx="262" cy="91.5" r="4.7"/>
</g>
<g fill="#00f" stroke="#00f" stroke-width=".23">
<path d="M263.4 94.1l.9 1.7-1.9-.7z"/>
<path d="M250.7 88l.9-.9 1 1.6z"/>
<path d="M260.3 88.5h.5v6.1h-.5z" fill-rule="evenodd"/>
<path d="M248.6 81.4h.4v6.1h-.4z" fill-rule="evenodd"/>
</g>
<path d="M250.2 39.9v11.7h-11.7v25.8h4.7v7.1M236.1 42.2h-4.7v42.3M243.2 65.7h21.1v18.8M50.3 86.8v7.1M66.8 82.1v4.7M137.3 96.2v2.4M252.6 91.5h2.3M254.9 98.6h9.4v2.3M123.2 105.6v2.4h23.5M137.3 105.6v2.4M264.3 105.6v2.4h-9.4M102.1 124.4v11.8h-11.8" fill="none" stroke="#000080" stroke-width=".23"/>
<path d="M264.3 64.8v.9M218.7 84.5h.9M230.7 97.2h1.4l-.7 1.4zM231.4 96.2v1M263.6 108.9h1.4l-.7 1.4zM264.3 108v.9" fill="none" stroke="#800000" stroke-width=".23"/>
<g fill="#800000" stroke="#800000" stroke-width=".21">
<circle cx="264.3" cy="98.6" r=".47"/>
<circle cx="243.2" cy="84.5" r=".47"/>
<circle cx="252.6" cy="65.7" r=".47"/>
<circle cx="264.3" cy="65.7" r=".47"/>
<circle cx="264.3" cy="108" r=".47"/>
<circle cx="231.4" cy="84.5" r=".47"/>
<circle cx="243.2" cy="77.4" r=".47"/>
<circle cx="146.7" cy="96.2" r=".47"/>
<circle cx="137.3" cy="96.2" r=".47"/>
<circle cx="137.3" cy="108" r=".47"/>
<circle cx="90.3" cy="122.1" r=".47"/>
<circle cx="66.8" cy="93.9" r=".47"/>
<circle cx="66.8" cy="82.1" r=".47"/>
<circle cx="43.3" cy="70.4" r=".47"/>
<circle cx="31.5" cy="35.2" r=".47"/>
</g>
<text font-size="4.2" fill="#000080" x="205.6" y="177.8">VFD-M-3.7KW(380V)-DB1</text>
<g font-size="2.5" fill="#000080">
<text x="236.1" y="36.9">8</text>
<text x="236.1" y="41.6">9</text>
<text x="247.9" y="39.2">14</text>
<text x="172.6" y="173.2">10</text>
<text x="179.7" y="173.2">3</text>
<text x="172.6" y="177.8">11</text>
<text x="184.4" y="175.4">13</text>
<text x="179.7" y="182.5">12</text>
<text x="219.6" y="184.8">http://liheming.jimdo.com</text>
</g>
<g font-size="2.1">
<text x="46.1" y="21.7">1</text>
<text x="113.6" y="21.7">2</text>
<text x="181.1" y="21.7">3</text>
<text x="248.6" y="21.7">4</text>
<text x="195.2" y="31.1">1</text>
<text x="195.2" y="33.5">3</text>
<text x="195.2" y="35.7">5</text>
<text x="203.2" y="31.1">2</text>
<text x="203.2" y="33.5">4</text>
<text x="203.2" y="35.7">6</text>
<text x="195.2" y="38.1">7</text>
<text x="195.2" y="40.5">9</text>
<text x="202" y="40.5">10</text>
<text x="203.2" y="38.1">8</text>
<text x="14.3" y="42.8">D</text>
<text x="195.2" y="42.8">11</text>
<text x="195.2" y="45.1">13</text>
<text x="195.2" y="47.5">15</text>
<text x="202" y="42.8">12</text>
<text x="202" y="45.1">14</text>
<text x="202" y="47.5">16</text>
<text x="280.1" y="42.8">D</text>
<text x="195.2" y="49.9">17</text>
<text x="195.2" y="52.2">19</text>
<text x="202" y="49.9">18</text>
<text x="202" y="52.2">20</text>
<text x="60.5" y="75.3" transform="rotate(-90 60.5 75.3)">8</text>
<text x="62.8" y="75.3" transform="rotate(-90 62.8 75.3)">7</text>
<text x="65.2" y="75.3" transform="rotate(-90 65.2 75.3)">6</text>
<text x="67.6" y="75.3" transform="rotate(-90 67.6 75.3)">5</text>
<text x="60.5" y="78.4" transform="rotate(-90 60.5 78.4)">1</text>
<text x="62.8" y="78.4" transform="rotate(-90 62.8 78.4)">2</text>
<text x="65.2" y="78.4" transform="rotate(-90 65.2 78.4)">3</text>
<text x="67.6" y="78.4" transform="rotate(-90 67.6 78.4)">4</text>
<text x="14.3" y="87.5">C</text>
<text x="280.1" y="87.5">C</text>
<text x="270.4" y="101.5">1</text>
<text x="270.4" y="103.9">2</text>
<text x="270.4" y="106.2">3</text>
<text x="14.3" y="132.1">B</text>
<text x="280.1" y="132.1">B</text>
<text x="14.3" y="176.7">A</text>
<text x="197.3" y="175.5">Title</text>
<text x="280.1" y="176.7">A</text>
<text x="197.3" y="182.6">Size</text>
<text x="209" y="182.6">Number</text>
<text x="256.1" y="182.6">Revision</text>
<text x="197.3" y="189.6">Date:</text>
<text x="197.3" y="192">File:</text>
<text x="198.5" y="186.1">A4</text>
<text x="207.9" y="189.6">7-Jan-2012</text>
<text x="207.9" y="192">D:\变频器\tu20111110\台湾变频器图纸.ddb</text>
<text x="244.3" y="189.6">Sheet</text>
<text x="244.3" y="192">Drawn By:</text>
<text x="250.9" y="189.6">of</text>
<text x="46.1" y="195.5">1</text>
<text x="113.6" y="195.5">2</text>
<text x="181.1" y="195.5">3</text>
<text x="248.6" y="195.5">4</text>
</g>
<g font-size="2.1" fill="#800000">
<text x="27.5" y="28.7">P</text>
<text x="156.6" y="28.7">Us</text>
<text x="27.3" y="35.7">N</text>
<text x="183.5" y="31.1">RY</text>
<text x="184.1" y="35.7">Us</text>
<text x="184.6" y="33.5">Iu</text>
<text x="213" y="33.5">Iw</text>
<text x="213" y="35.7">FAN</text>
<text x="156.6" y="40.5">+15V</text>
<text x="181.8" y="40.5">+15V</text>
<text x="182.7" y="38.1">+5V</text>
<text x="213" y="40.5">-15V</text>
<text x="183.5" y="47.5">G6'</text>
<text x="183.5" y="45.1">G4'</text>
<text x="183.5" y="42.8">G2'</text>
<text x="213" y="47.5">G5'</text>
<text x="213" y="45.1">G3'</text>
<text x="213" y="42.8">G1'</text>
<text x="183.5" y="49.9">G7'</text>
<text x="213" y="49.9">VCC</text>
<text x="213" y="52.2">GFF</text>
<text x="156.6" y="63.9">-15V</text>
<text x="262.2" y="62.8">+12V</text>
<text x="156.6" y="71">+5V</text>
<text x="212.9" y="85.1">FAN</text>
<text x="156.6" y="96.9">+12V</text>
<text x="116.4" y="118">VU+</text>
<text x="189.6" y="119.1">-15V</text>
<text x="149.6" y="125">E1</text>
<text x="239.2" y="121.5">+5V</text>
<text x="176.4" y="130.9">P2</text>
<text x="149.6" y="136.8">VU-</text>
<text x="267.1" y="134.4">RY</text>
<text x="39.3" y="141.5">+5V</text>
<text x="116.4" y="141.5">VV+</text>
<text x="149.6" y="148.5">E3</text>
<text x="176.4" y="152">P1</text>
<text x="149.6" y="160.3">VV-</text>
<text x="255.4" y="157.9">-15V</text>
<text x="93.1" y="164.9">V+</text>
<text x="115.9" y="164.9">VW+</text>
<text x="177.5" y="166.1">+15V</text>
<text x="57.1" y="172">E2,4,6,7</text>
<text x="149.6" y="172">E5</text>
<text x="61.9" y="183.7">V-</text>
<text x="149.6" y="183.7">VW-</text>
<text x="177.8" y="187.3">-15V</text>
</g>
<g font-size="2.1" fill="#000080">
<text x="104.4" y="27.5">DT1</text>
<text x="113.6" y="25.2">DD18</text>
<text x="125.6" y="26.9">DR32</text>
<text x="193.8" y="27.5">DJ1</text>
<text x="232.1" y="29.9">DR92</text>
<text x="33.9" y="32">DC28</text>
<text x="33.9" y="34.4">0.22u/1200V</text>
<text x="62.8" y="34.6">DR30</text>
<text x="83.2" y="34.4">DC20</text>
<text x="98" y="34.6">DR36</text>
<text x="113.6" y="32.3">DIODE</text>
<text x="125.6" y="30.3">2R2</text>
<text x="137.3" y="34.1">DC19</text>
<text x="144.4" y="31.5">DR33</text>
<text x="144.4" y="35.1">6.8K</text>
<text x="232.1" y="32.3">15K</text>
<text x="62.8" y="36.9">300K</text>
<text x="62.8" y="41.7">DR99</text>
<text x="80.9" y="36.7">222K/1KV</text>
<text x="98" y="36.9">100K</text>
<text x="113.6" y="36.9">DD13</text>
<text x="137.3" y="36.3">104</text>
<text x="222" y="36.3">DR91</text>
<text x="222" y="40">10K</text>
<text x="62.8" y="44">300K</text>
<text x="90.3" y="46.1">DD19</text>
<text x="113.6" y="44">DIODE</text>
<text x="135" y="45.9">DC19</text>
<text x="144.4" y="45.6">DR33</text>
<text x="245.3" y="43.8">DR1</text>
<text x="245.3" y="46.6">239</text>
<text x="68.9" y="48.7">DD21</text>
<text x="80.9" y="50.3">DR59</text>
<text x="88" y="48.4">DIODE</text>
<text x="113.8" y="50.3">680u/25V</text>
<text x="116.2" y="48.2">DC9</text>
<text x="135" y="48">104</text>
<text x="144.4" y="49.1">4.7K</text>
<text x="68.9" y="55.7">DIODE</text>
<text x="76.2" y="57.3">DR60</text>
<text x="80.9" y="54.1">30R</text>
<text x="111.5" y="57.3">680u/25V</text>
<text x="113.8" y="55.3">DC11</text>
<text x="135" y="60">DC21</text>
<text x="144.4" y="55">DR35</text>
<text x="144.4" y="58.5">4.7K</text>
<text x="179.7" y="57.3">DR97</text>
<text x="76.2" y="61.1">300R</text>
<text x="84" y="62.8">DR39</text>
<text x="84" y="65.1">15K</text>
<text x="98.6" y="60.2">DQ2</text>
<text x="98.6" y="62.5">K2225</text>
<text x="113.6" y="60.5">DD11</text>
<text x="135" y="62.1">104</text>
<text x="179.7" y="61.1">3.3K</text>
<text x="191.2" y="60.5">NTC</text>
<text x="38.4" y="67.5">DC46</text>
<text x="92.5" y="67">DD22</text>
<text x="113.6" y="67.5">DIODE</text>
<text x="243.8" y="69.8">DR112</text>
<text x="253.2" y="69.8">DR95</text>
<text x="38.4" y="74.5">104</text>
<text x="50.3" y="76.9">DU4</text>
<text x="74.6" y="72.2">DR51</text>
<text x="74.6" y="74.5">6.8K</text>
<text x="91" y="76.9">10R</text>
<text x="98" y="74.5">DR38C,D</text>
<text x="98" y="76.9">10R</text>
<text x="113.6" y="72.2">DD12</text>
<text x="131" y="76.6">DR34</text>
<text x="243.8" y="72.2">10K</text>
<text x="253.2" y="72.2">150R</text>
<text x="50.3" y="79.2">2842</text>
<text x="57.1" y="83.9">DC45</text>
<text x="87.5" y="81.5" transform="rotate(-90 87.5 81.5)">DR38A,B</text>
<text x="113.6" y="79.2">DIODE</text>
<text x="113.8" y="83.2">DR40</text>
<text x="123.2" y="83.7">DC11</text>
<text x="131" y="78.8">270R</text>
<text x="139.7" y="81.1">DC22</text>
<text x="139.7" y="83.2">104</text>
<text x="146.7" y="80.9">1000u/10V</text>
<text x="149.1" y="78.8">DC10</text>
<text x="222" y="83.2">DR93</text>
<text x="233.8" y="83.2">DR96</text>
<text x="254.9" y="81.5">DQ13</text>
<text x="254.9" y="83.9">NPN</text>
<text x="76.2" y="85.8">DC42</text>
<text x="76.2" y="87.9">103</text>
<text x="84" y="86">DR57</text>
<text x="84" y="88.2">1.5K</text>
<text x="113.8" y="86.7">2R2</text>
<text x="123.2" y="86">222</text>
<text x="222" y="87">30K</text>
<text x="233.8" y="87">22K</text>
<text x="266.7" y="88.6">DQ6</text>
<text x="52.7" y="92.6">DR53</text>
<text x="57.1" y="90.9">471</text>
<text x="69.2" y="90.7">DC43</text>
<text x="69.2" y="93.1">CAP</text>
<text x="85.3" y="90.9">DC48</text>
<text x="113.6" y="93.3">DD31</text>
<text x="232.1" y="90.9">DR94</text>
<text x="232.1" y="93.3">12K</text>
<text x="266.7" y="90.9">NPN</text>
<text x="52.7" y="96.4">1.8K</text>
<text x="62.8" y="97.8">DR54</text>
<text x="62.8" y="99.9">1.2K</text>
<text x="85.3" y="97.8">471</text>
<text x="92.6" y="99.7">DIODE</text>
<text x="95" y="97.6">DD10</text>
<text x="113.6" y="100.3">DIODE</text>
<text x="125.6" y="100.1">DC52</text>
<text x="147.5" y="100.3">DR113</text>
<text x="269.1" y="98">DFAN1</text>
<text x="80.7" y="102.2">DD5</text>
<text x="80.7" y="104.3">20V</text>
<text x="125.6" y="102.5">680u/25V</text>
<text x="139.7" y="102.5">DC53</text>
<text x="139.7" y="104.8">CAP</text>
<text x="147.5" y="102.7">4.7K</text>
<text x="257.3" y="102.5">DC51</text>
<text x="257.3" y="104.8">100u/25V</text>
<text x="67.5" y="109.5">DR55</text>
<text x="67.5" y="111.6">470R</text>
<text x="92.5" y="109.7">DC41</text>
<text x="79.2" y="114.2">DR58</text>
<text x="79.2" y="116.3">100R</text>
<text x="92.5" y="116.6">56u/35V</text>
<text x="97.1" y="119.1">DC37</text>
<text x="125.6" y="116.1">DR8</text>
<text x="125.6" y="119.8">6.2K</text>
<text x="49.6" y="121">DPH6</text>
<text x="49.6" y="123.1">PC817</text>
<text x="97.1" y="125.9">CAP</text>
<text x="113.6" y="121.5">DD14</text>
<text x="125.6" y="123.1">DR9</text>
<text x="243.2" y="123.1">DR48</text>
<text x="64.2" y="128.5">DC57</text>
<text x="113.6" y="128.5">DIODE</text>
<text x="125.6" y="126.9">6.2K</text>
<text x="125.6" y="130.7">DC8</text>
<text x="137.1" y="128.3">DD1</text>
<text x="137.1" y="130.7">10V</text>
<text x="149.1" y="130.7">DC1</text>
<text x="192.1" y="126.2">DR45</text>
<text x="192.1" y="128.5">200R</text>
<text x="199.2" y="126.2">DR46</text>
<text x="199.2" y="128.5">200R</text>
<text x="206.2" y="126.2">R97</text>
<text x="206.2" y="128.5">200R</text>
<text x="213.3" y="126.2">R98</text>
<text x="213.3" y="128.5">200R</text>
<text x="243.2" y="126.9">4.7K</text>
<text x="64.2" y="135.6">10u</text>
<text x="125.6" y="133">100u/35V</text>
<text x="149.1" y="133">10u/25V</text>
<text x="248.1" y="137.9">DQ4</text>
<text x="254.9" y="132.5">DR49</text>
<text x="254.9" y="136.3">4.7K</text>
<text x="50.3" y="139.5">DR42</text>
<text x="50.3" y="143.1">150R</text>
<text x="125.6" y="139.5">DR20</text>
<text x="125.6" y="143.4">6.2K</text>
<text x="178.1" y="140.3">DR114</text>
<text x="178.1" y="142.6">56R</text>
<text x="248.1" y="140.3">PNP</text>
<text x="46.3" y="144.7">DR41</text>
<text x="46.3" y="146.8">1.6K</text>
<text x="55" y="149.2">DC25</text>
<text x="113.6" y="145">DD15</text>
<text x="125.6" y="146.7">DR21</text>
<text x="194" y="147.1">DRLY1B</text>
<text x="205.6" y="147.1">DD20</text>
<text x="205.6" y="149.5">1N4148</text>
<text x="55" y="151.3">104</text>
<text x="64.2" y="153.9">DU3</text>
<text x="113.6" y="152">DIODE</text>
<text x="125.6" y="150.4">6.2K</text>
<text x="125.6" y="154.1">DC7</text>
<text x="137.1" y="151.8">DD4</text>
<text x="137.1" y="154.1">10V</text>
<text x="149.1" y="154.1">DC4</text>
<text x="46.3" y="156.5">DR43</text>
<text x="46.3" y="158.6">1.5K</text>
<text x="64.2" y="156.1">TL431</text>
<text x="125.6" y="156.5">100u/35V</text>
<text x="149.1" y="156.5">10u/25V</text>
<text x="210.5" y="161.2">DQ3</text>
<text x="226.7" y="156.1">DR47</text>
<text x="226.7" y="159.8">910R</text>
<text x="243.2" y="156.1">DR50</text>
<text x="243.2" y="159.8">4.7K</text>
<text x="80.9" y="163.1">DR12</text>
<text x="80.9" y="166.8">3K</text>
<text x="125.6" y="163.1">DR16</text>
<text x="125.6" y="166.8">6.2K</text>
<text x="210.5" y="163.8">NPN</text>
<text x="80.9" y="170.1">DR13</text>
<text x="80.9" y="173.8">3K</text>
<text x="92.5" y="168.5">DD17</text>
<text x="113.6" y="168.5">DD16</text>
<text x="125.6" y="170.1">DR17</text>
<text x="125.6" y="173.8">6.2K</text>
<text x="69.2" y="177.6">DC2</text>
<text x="80.7" y="177.6">DD2</text>
<text x="92.5" y="175.5">DIODE</text>
<text x="92.6" y="177.6">DC5</text>
<text x="113.6" y="175.5">DIODE</text>
<text x="125.6" y="177.6">DC6</text>
<text x="137.1" y="175.3">DD3</text>
<text x="137.1" y="177.6">10V</text>
<text x="149.1" y="177.6">DC3</text>
<text x="69.2" y="180">10u/25V</text>
<text x="80.7" y="180">10V</text>
<text x="92.6" y="180">100u/35V</text>
<text x="125.6" y="180">100u/35V</text>
<text x="149.1" y="180">10u/25V</text>
<text x="186.9" y="180">DU1</text>
<text x="186.9" y="182.8">239</text>
<text x="266.7" y="184.9">V1.0</text>
<text x="266.7" y="192">李和明</text>
<text x="266.7" y="189.6">1/2</text>
</g>
</svg>
